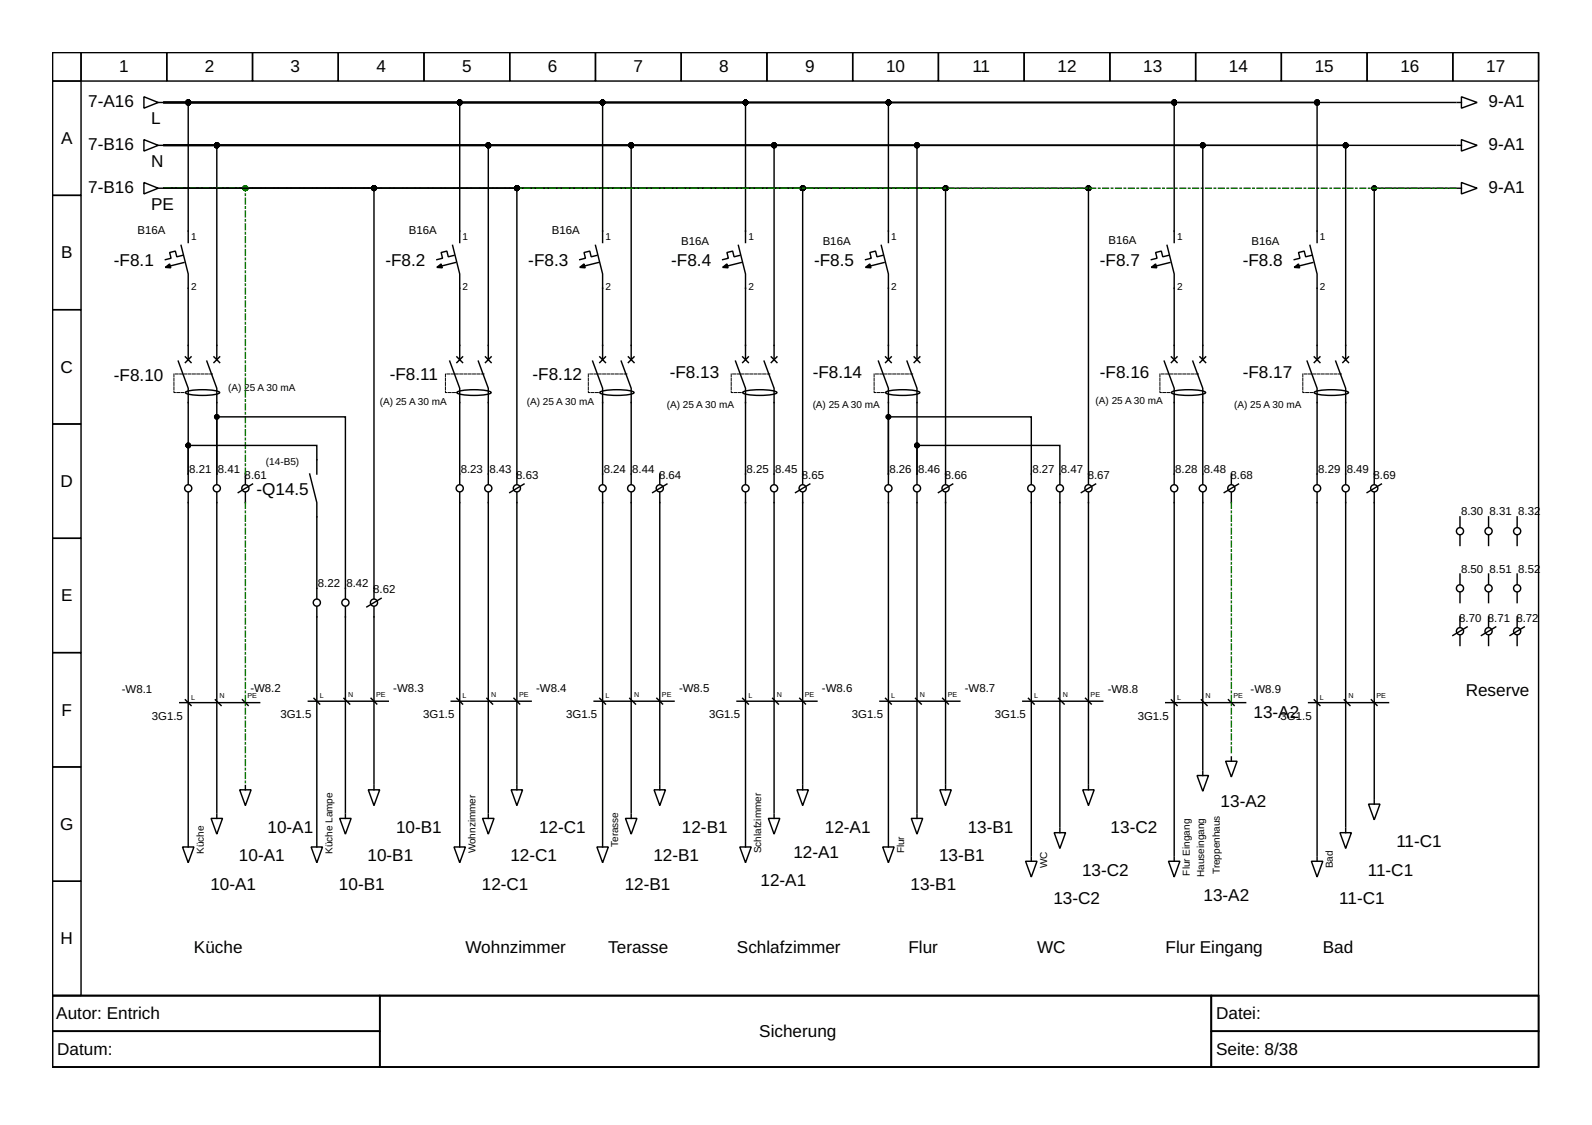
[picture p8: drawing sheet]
<svg xmlns="http://www.w3.org/2000/svg" width="297mm" height="210mm" viewBox="0 0 297 210" stroke-linecap="round" stroke-linejoin="round" font-family="sans-serif">
<g fill="none" stroke="#000" stroke-width=".27">
<path d="M9.8 9.8h277.3v176h-277.3zM9.8 9.8h5.3v5.3h-5.3zM9.8 15.1h5.3v21.4h-5.3zM15.1 9.8h16v5.3h-16zM26.9 18.1l2.6 1-2.6 1.1zM29.5 19.1h.8M30.6 19.1h188.5v26.1M30.6 19.1h55.2v26.1M30.6 19.1h108.5v26.1M30.6 19.1h241M30.6 19.1h81.8v26.1M30.6 19.1h4.5v26.1"/>
<path d="M30.6 19.1h135.2v26.1M30.6 19.1h215.1v26.1M31.1 9.8h16v5.3h-16zM47.1 9.8h16v5.3h-16zM63.1 9.8h16v5.3h-16zM79.1 9.8h16v5.3h-16zM95.1 9.8h16v5.3h-16zM111.1 9.8h16v5.3h-16zM127.1 9.8h16v5.3h-16zM143.1 9.8h16v5.3h-16zM159.1 9.8h16v5.3h-16zM175.1 9.8h16v5.3h-16z"/>
<path d="M191.1 9.8h16v5.3h-16zM207.1 9.8h16v5.3h-16zM223.1 9.8h16v5.3h-16zM239.1 9.8h16v5.3h-16zM255.1 9.8h16v5.3h-16zM271.1 9.8h16v5.3h-16zM271.9 19.1h.8M272.7 18.1l2.9 1-2.9 1.1zM9.8 36.5h5.3v21.3h-5.3zM26.9 34.1l2.6 1-2.6 1.1zM26.9 26.1l2.6 1-2.6 1.1zM29.5 35.1h.8"/>
<path d="M29.5 27.1h.8M30.6 27.1h9.9v40M30.6 35.1h145.8v55.2M30.6 35.1h119.2v55.2M30.6 35.1h172.5v55.2M30.6 27.1h113.8v40M30.6 27.1h87.2v40M30.6 35.1h39.2v76.5M30.6 27.1h60.5v40M30.6 27.1h241M30.6 27.1h220.5v40M30.6 27.1h140.5v40"/>
<path d="M30.6 27.1h193.8v40M30.6 35.1h65.8v55.2M271.6 35.1h-15.2v55.2M271.9 35.1h.8M271.9 27.1h.8M272.7 34.1l2.9 1-2.9 1.1zM272.7 26.1l2.9 1-2.9 1.1zM9.8 57.8h5.3v21.3h-5.3zM33.8 45.8l1.3 5.3v16M34.1 47.6l-1.1 .3-.3-1.1-1 .3 .2 1.1-1 .2M34.3 49l-3.2 .8M84.4 45.8l1.4 5.3v16"/>
<path d="M84.7 47.6l-1.1 .3-.2-1.1-1.1 .3 .3 1.1-1.1 .2M85 49l-3.2 .8M111.1 45.8l1.3 5.3v16M111.4 47.6l-1.1 .3-.3-1.1-1 .3 .2 1.1-1 .2M111.6 49l-3.2 .8M137.8 45.8l1.3 5.3v16M138 47.6l-1 .3-.3-1.1-1.1 .3 .3 1.1-1.1 .2M138.3 49l-3.2 .8M164.4 45.8l1.4 5.3v16M164.7 47.6l-1.1 .3-.2-1.1-1.1 .3 .3 1.1-1.1 .2M165 49l-3.2 .8M217.8 45.8l1.3 5.3v16"/>
<path d="M218 47.6l-1 .3-.3-1.1-1.1 .3 .3 1.1-1.1 .2M218.3 49l-3.2 .8M244.4 45.8l1.3 5.3v16M244.7 47.6l-1.1 .3-.3-1.1-1 .3 .2 1.1-1 .2M244.9 49l-3.2 .8M9.8 79.1h5.3v21.3h-5.3zM33.3 67.4l1.8 5v16M34.6 66.6l1.1 1M34.7 73.1a12.4 12.4 0 0 1 6.2 0l.1 .1a5.3 5.3 0 0 1-3.2 .6l-1.6-.1a2.19 2.19 0 0 1-1.6-.5zM35.7 66.6l-1.1 1M38.6 67.4l1.9 5v16M39.9 66.6l1.1 1"/>
<path d="M41 66.6l-1.1 1M83.9 67.4l1.9 5v17.9M85.2 66.6l1.1 1M85.4 73.1a12.4 12.4 0 0 1 6.1 0l.1 .1a5.3 5.3 0 0 1-3.2 .6l-1.6-.1a2.19 2.19 0 0 1-1.6-.5zM86.3 66.6l-1.1 1M89.2 67.4l1.9 5v17.9M90.6 66.6l1 1M91.6 66.6l-1 1M110.6 67.4l1.8 5v17.9M111.9 66.6l1.1 1M112 73.1a12.4 12.4 0 0 1 6.2 0l.1 .1a5.3 5.3 0 0 1-3.2 .6l-1.6-.1a2.19 2.19 0 0 1-1.6-.5zM113 66.6l-1.1 1"/>
<path d="M115.9 67.4l1.9 5v17.9M117.2 66.6l1.1 1M118.3 66.6l-1.1 1M137.2 67.4l1.9 5v17.9M138.6 66.6l1 1M138.7 73.1a12.4 12.4 0 0 1 6.1 0l.2 .1a5.3 5.3 0 0 1-3.2 .6l-1.6-.1a2.19 2.19 0 0 1-1.6-.5zM139.6 66.6l-1 1M142.6 67.4l1.8 5v17.9M143.9 66.6l1.1 1M145 66.6l-1.1 1M163.9 67.4l1.9 5v16M165.2 66.6l1.1 1"/>
<path d="M165.3 73.1a12.4 12.4 0 0 1 6.2 0l.1 .1a5.3 5.3 0 0 1-3.2 .6l-1.6-.1a2.19 2.19 0 0 1-1.6-.5zM166.3 66.6l-1.1 1M169.2 67.4l1.9 5v16M170.6 66.6l1 1M171.6 66.6l-1 1M217.2 67.4l1.9 5v17.9M218.6 66.6l1 1M218.7 73.1a12.4 12.4 0 0 1 6.1 0l.1 .1a5.3 5.3 0 0 1-3.2 .6l-1.6-.1a2.19 2.19 0 0 1-1.5-.5zM219.6 66.6l-1 1M222.5 67.4l1.9 5v17.9M223.9 66.6l1 1M224.9 66.6l-1 1"/>
<path d="M243.9 67.4l1.8 5v17.9M245.2 66.6l1.1 1M245.3 73.1a12.4 12.4 0 0 1 6.2 0l.1 .1a5.3 5.3 0 0 1-3.2 .6l-1.6-.1a2.19 2.19 0 0 1-1.6-.5zM246.3 66.6l-1.1 1M249.2 67.4l1.9 5v17.9M250.5 66.6l1.1 1M251.6 66.6l-1.1 1M35.1 91.9v65.1M35.1 88.4v1.9M40.5 91.9v59.7M40.5 88.4v1.9M40.5 88.4v-10.6h23.9v33.8"/>
<path d="M45.8 88.4v1.9M45.8 91.9v1.9M47.1 90.3l-2.7 1.6M57.8 88.4l1.3 5.4v17.8M59.1 88.4v-5.3h-24v5.3M85.8 91.9v65.1M91.1 91.9v59.7M96.4 91.9v54.4M97.8 90.3l-2.7 1.6M112.4 91.9v65.1M117.8 91.9v59.7M123.1 91.9v54.4"/>
<path d="M123.1 88.4v1.9M124.4 90.3l-2.6 1.6M139.1 91.9v65.1M144.4 91.9v59.7M149.8 91.9v54.4M151.1 90.3l-2.7 1.6M165.8 91.9v65.1M165.8 88.4v1.9M165.8 88.4v-10.6h26.6v12.5M171.1 91.9v59.7M171.1 88.4v1.9M171.1 88.4v-5.3h26.7v7.2"/>
<path d="M176.4 91.9v54.4M177.8 90.3l-2.7 1.6M192.4 91.9v67.7M197.8 91.9v62.4M203.1 91.9v54.4M204.4 90.3l-2.6 1.6M219.1 91.9v67.7M224.4 91.9v51.7M229.7 88.4v1.9M229.7 91.9v1.9M231.1 90.3l-2.7 1.6M245.7 91.9v67.7"/>
<path d="M251.1 91.9v62.4M256.4 91.9v57.1M257.7 90.3l-2.6 1.6M272.4 96.4v1.9M272.4 99.9v1.9M277.7 96.4v1.9M277.7 99.9v1.9M283.1 96.4v1.9M283.1 99.9v1.9M9.8 100.4h5.3v21.4h-5.3zM59.1 113.2v43.8M64.4 113.2v38.4"/>
<path d="M69.8 113.2v33.1M71.1 111.6l-2.7 1.6M272.4 107.1v1.9M272.4 110.6v1.8M272.4 115.1v1.9M272.4 118.6v1.8M273.7 117l-2.6 1.6M277.7 107.1v1.9M277.7 110.6v1.8M277.7 115.1v1.9M277.7 118.6v1.8M279.1 117l-2.7 1.6"/>
<path d="M283.1 107.1v1.9M283.1 110.6v1.8M283.1 115.1v1.9M283.1 118.6v1.8M284.4 117l-2.7 1.6M9.8 121.8h5.3v21.3h-5.3zM33.5 131.1h14.9M34.6 130.6l1.1 1M40.2 130.6l1.1 1M45.2 130.6l1.1 1M57.5 130.8h14.9M58.6 130.3l1 1.1"/>
<path d="M64.2 130.3l1 1.1M69.2 130.3l1.1 1.1M84.2 130.8h14.9M85.2 130.3l1.1 1.1M90.8 130.3l1.1 1.1M95.9 130.3l1.1 1.1M110.9 130.8h14.9M111.9 130.3l1.1 1.1M117.5 130.3l1.1 1.1M122.6 130.3l1 1.1M137.5 130.8h14.9M138.6 130.3l1 1.1"/>
<path d="M144.2 130.3l1 1.1M149.2 130.3l1.1 1.1M164.2 130.8h14.9M165.2 130.3l1.1 1.1M170.8 130.3l1.1 1.1M175.9 130.3l1 1.1M190.8 130.8h15M191.9 130.3l1.1 1.1M197.5 130.3l1.1 1.1M202.5 130.3l1.1 1.1M217.5 131.1h14.9M218.6 130.6l1 1"/>
<path d="M224.1 130.6l1.1 1M229.2 130.6l1.1 1M244.2 131.1h14.9M245.2 130.6l1.1 1M250.8 130.6l1.1 1M255.9 130.6l1 1M9.8 143.1h5.3v21.3h-5.3zM34.1 158h2.1l-1.1 3zM35.1 157.2v.8M39.4 152.7h2.1l-1 2.9zM40.5 151.9v.8M44.7 147.4h2.1l-1 2.9z"/>
<path d="M45.8 146.6v.8M58 158h2.2l-1.1 3zM59.1 157.2v.8M63.4 152.7h2.1l-1.1 2.9zM64.4 151.9v.8M68.7 147.4h2.1l-1 2.9zM69.8 146.6v.8M84.7 158h2.1l-1 3zM85.8 157.2v.8M90 152.7h2.2l-1.1 2.9zM91.1 151.9v.8M95.4 147.4h2.1l-1.1 2.9z"/>
<path d="M96.4 146.6v.8M111.4 158h2.1l-1.1 3zM112.4 157.2v.8M116.7 152.7h2.1l-1 2.9zM117.8 151.9v.8M122 147.4h2.2l-1.1 2.9zM123.1 146.6v.8M138 158h2.2l-1.1 3zM139.1 157.2v.8M143.4 152.7h2.1l-1.1 2.9zM144.4 151.9v.8M148.7 147.4h2.1l-1 2.9z"/>
<path d="M149.8 146.6v.8M164.7 158h2.1l-1 3zM165.8 157.2v.8M170 152.7h2.2l-1.1 2.9zM171.1 151.9v.8M175.4 147.4h2.1l-1.1 2.9zM176.4 146.6v.8M192.4 159.9v.8M196.7 155.4h2.1l-1 2.9zM197.8 154.6v.8M202 147.4h2.2l-1.1 2.9zM203.1 146.6v.8"/>
<path d="M219.1 159.9v.8M223.3 144.7h2.2l-1.1 2.9zM224.4 143.9v.8M228.7 142h2.1l-1.1 3zM229.7 141.2v.8M245.7 159.9v.8M250 155.4h2.1l-1 2.9zM251.1 154.6v.8M255.3 150h2.2l-1.1 3zM256.4 149.2v.8M9.8 164.4h5.3v21.4h-5.3zM191.4 160.7h2.1l-1.1 2.9z"/>
<path d="M218 160.7h2.2l-1.1 2.9zM244.7 160.7h2.1l-1.1 2.9zM9.8 185.8h277.3v13.3h-277.3zM9.8 185.8h61v6.6h-61zM9.8 192.4h61v6.7h-61zM70.8 185.8h155.2v13.3h-155.2zM226 185.8h61.1v6.6h-61.1zM226 192.4h61.1v6.7h-61.1z"/>
<circle cx="35.1" cy="91.1" r=".67"/>
<circle cx="40.5" cy="91.1" r=".67"/>
<circle cx="45.8" cy="91.1" r=".67"/>
<circle cx="85.8" cy="91.1" r=".67"/>
<circle cx="91.1" cy="91.1" r=".67"/>
<circle cx="96.4" cy="91.1" r=".67"/>
<circle cx="112.4" cy="91.1" r=".67"/>
<circle cx="117.8" cy="91.1" r=".67"/>
<circle cx="123.1" cy="91.1" r=".67"/>
<circle cx="139.1" cy="91.1" r=".67"/>
<circle cx="144.4" cy="91.1" r=".67"/>
<circle cx="149.8" cy="91.1" r=".67"/>
<circle cx="165.8" cy="91.1" r=".67"/>
<circle cx="171.1" cy="91.1" r=".67"/>
<circle cx="176.4" cy="91.1" r=".67"/>
<circle cx="192.4" cy="91.1" r=".67"/>
<circle cx="197.8" cy="91.1" r=".67"/>
<circle cx="203.1" cy="91.1" r=".67"/>
<circle cx="219.1" cy="91.1" r=".67"/>
<circle cx="224.4" cy="91.1" r=".67"/>
<circle cx="229.7" cy="91.1" r=".67"/>
<circle cx="245.7" cy="91.1" r=".67"/>
<circle cx="251.1" cy="91.1" r=".67"/>
<circle cx="256.4" cy="91.1" r=".67"/>
<circle cx="272.4" cy="99.1" r=".67"/>
<circle cx="277.7" cy="99.1" r=".67"/>
<circle cx="283.1" cy="99.1" r=".67"/>
<circle cx="59.1" cy="112.4" r=".67"/>
<circle cx="64.4" cy="112.4" r=".67"/>
<circle cx="69.8" cy="112.4" r=".67"/>
<circle cx="272.4" cy="117.8" r=".67"/>
<circle cx="272.4" cy="109.8" r=".67"/>
<circle cx="277.7" cy="109.8" r=".67"/>
<circle cx="277.7" cy="117.8" r=".67"/>
<circle cx="283.1" cy="117.8" r=".67"/>
<circle cx="283.1" cy="109.8" r=".67"/>
</g>
<g fill="#000" stroke="#000" stroke-width=".27">
<path d="M30.9 49.9l.8-.7 .2 .8zM81.5 49.9l.8-.7 .2 .8zM108.2 49.9l.8-.7 .2 .8zM134.8 49.9l.8-.7 .2 .8zM161.5 49.9l.8-.7 .2 .8zM214.8 49.9l.8-.7 .2 .8zM241.5 49.9l.8-.7 .2 .8z"/>
<circle cx="35.1" cy="19.1" r=".4"/>
<circle cx="85.8" cy="19.1" r=".4"/>
<circle cx="112.4" cy="19.1" r=".4"/>
<circle cx="139.1" cy="19.1" r=".4"/>
<circle cx="165.8" cy="19.1" r=".4"/>
<circle cx="219.1" cy="19.1" r=".4"/>
<circle cx="245.7" cy="19.1" r=".4"/>
<circle cx="40.5" cy="27.1" r=".4"/>
<circle cx="69.8" cy="35.1" r=".4"/>
<circle cx="91.1" cy="27.1" r=".4"/>
<circle cx="96.4" cy="35.1" r=".4"/>
<circle cx="117.8" cy="27.1" r=".4"/>
<circle cx="144.4" cy="27.1" r=".4"/>
<circle cx="149.8" cy="35.1" r=".4"/>
<circle cx="171.1" cy="27.1" r=".4"/>
<circle cx="176.4" cy="35.1" r=".4"/>
<circle cx="203.1" cy="35.1" r=".4"/>
<circle cx="224.4" cy="27.1" r=".4"/>
<circle cx="251.1" cy="27.1" r=".4"/>
<circle cx="256.4" cy="35.1" r=".4"/>
<circle cx="40.5" cy="77.8" r=".4"/>
<circle cx="165.8" cy="77.8" r=".4"/>
<circle cx="35.1" cy="83.1" r=".4"/>
<circle cx="171.1" cy="83.1" r=".4"/>
</g>
<path d="M39.7 69.8h-7.2v3.4h2.1M90.3 69.8h-7.2v3.4h2.1M117 69.8h-7.2v3.4h2.1M143.6 69.8h-7.2v3.4h2.2M170.3 69.8h-7.2v3.4h2.1M223.6 69.8h-7.2v3.4h2.2M250.3 69.8h-7.2v3.4h2.1" fill="none" stroke="#000" stroke-width=".19" stroke-dasharray=".5 .3"/>
<path d="M271.6 35.1h-241M45.8 93.8v52.5M45.8 88.4v-53.3h-15.2M229.7 93.8v47.2" fill="none" stroke="#087c00" stroke-width=".27" stroke-dasharray="1.1 .5 .3 .5"/>
<circle cx="45.8" cy="35.1" r=".4" fill="#087c00" stroke="#087c00" stroke-width=".27"/>
<g font-size="3.2">
<text x="22.2" y="13.5">1</text>
<text x="38.2" y="13.5">2</text>
<text x="54.2" y="13.5">3</text>
<text x="70.2" y="13.5">4</text>
<text x="86.2" y="13.5">5</text>
<text x="102.2" y="13.5">6</text>
<text x="118.2" y="13.5">7</text>
<text x="134.2" y="13.5">8</text>
<text x="150.2" y="13.5">9</text>
<text x="165.3" y="13.5">10</text>
<text x="181.4" y="13.5">11</text>
<text x="197.3" y="13.5">12</text>
<text x="213.3" y="13.5">13</text>
<text x="229.3" y="13.5">14</text>
<text x="245.3" y="13.5">15</text>
<text x="261.3" y="13.5">16</text>
<text x="277.3" y="13.5">17</text>
<text x="16.5" y="20.1">7-A16</text>
<text x="28.2" y="23.1">L</text>
<text x="277.7" y="20.1">9-A1</text>
<text x="11.4" y="26.9">A</text>
<text x="16.5" y="28.1">7-B16</text>
<text x="277.7" y="28.1">9-A1</text>
<text x="28.2" y="31.1">N</text>
<text x="16.5" y="36.1">7-B16</text>
<text x="28.2" y="39.1">PE</text>
<text x="277.7" y="36.1">9-A1</text>
<text x="11.4" y="48.2">B</text>
<text x="21.3" y="49.6">-F8.1</text>
<text x="71.9" y="49.6">-F8.2</text>
<text x="98.6" y="49.6">-F8.3</text>
<text x="125.2" y="49.6">-F8.4</text>
<text x="151.9" y="49.6">-F8.5</text>
<text x="205.2" y="49.6">-F8.7</text>
<text x="231.9" y="49.6">-F8.8</text>
<text x="11.3" y="69.5">C</text>
<text x="21.3" y="71.1">-F8.10</text>
<text x="72.7" y="70.8">-F8.11</text>
<text x="99.4" y="70.8">-F8.12</text>
<text x="125" y="70.6">-F8.13</text>
<text x="151.6" y="70.6">-F8.14</text>
<text x="205.2" y="70.6">-F8.16</text>
<text x="231.9" y="70.6">-F8.17</text>
<text x="11.3" y="90.8">D</text>
<text x="47.8" y="92.3">-Q14.5</text>
<text x="11.4" y="112.2">E</text>
<text x="273.5" y="129.8">Reserve</text>
<text x="11.5" y="133.5">F</text>
<text x="233.9" y="134">13-A2</text>
<text x="11.2" y="154.8">G</text>
<text x="49.9" y="155.4">10-A1</text>
<text x="73.9" y="155.4">10-B1</text>
<text x="100.6" y="155.4">12-C1</text>
<text x="127.2" y="155.4">12-B1</text>
<text x="153.9" y="155.4">12-A1</text>
<text x="180.6" y="155.4">13-B1</text>
<text x="207.2" y="155.4">13-C2</text>
<text x="227.7" y="150.6">13-A2</text>
<text x="44.6" y="160.7">10-A1</text>
<text x="68.6" y="160.7">10-B1</text>
<text x="95.2" y="160.7">12-C1</text>
<text x="121.9" y="160.7">12-B1</text>
<text x="148" y="160.2">12-A1</text>
<text x="175.2" y="160.7">13-B1</text>
<text x="260.5" y="158">11-C1</text>
<text x="39.3" y="166">10-A1</text>
<text x="63.2" y="166">10-B1</text>
<text x="89.9" y="166">12-C1</text>
<text x="116.6" y="166">12-B1</text>
<text x="141.9" y="165.2">12-A1</text>
<text x="169.9" y="166">13-B1</text>
<text x="201.9" y="163.4">13-C2</text>
<text x="255.2" y="163.4">11-C1</text>
<text x="196.6" y="168.7">13-C2</text>
<text x="224.5" y="168.2">13-A2</text>
<text x="249.9" y="168.7">11-C1</text>
<text x="11.3" y="176.2">H</text>
<text x="36.2" y="177.8">Küche</text>
<text x="86.8" y="177.8">Wohnzimmer</text>
<text x="113.5" y="177.8">Terasse</text>
<text x="137.5" y="177.8">Schlafzimmer</text>
<text x="169.5" y="177.8">Flur</text>
<text x="193.5" y="177.8">WC</text>
<text x="217.5" y="177.8">Flur Eingang</text>
<text x="246.8" y="177.8">Bad</text>
<text x="10.5" y="190.2">Autor: Entrich</text>
<text x="226.9" y="190.2">Datei:</text>
<text x="10.7" y="196.8">Datum:</text>
<text x="141.7" y="193.5">Sicherung</text>
<text x="226.9" y="196.8">Seite: 8/38</text>
</g>
<g font-size="2.1">
<text x="25.7" y="43.6">B16A</text>
<text x="76.3" y="43.6">B16A</text>
<text x="103" y="43.6">B16A</text>
<text x="127.1" y="45.8">B16A</text>
<text x="153.5" y="45.8">B16A</text>
<text x="206.8" y="45.5">B16A</text>
<text x="233.5" y="45.8">B16A</text>
<text x="35.3" y="88.2">8.21</text>
<text x="40.7" y="88.2">8.41</text>
<text x="45.6" y="89.4">8.61</text>
<text x="86" y="88.2">8.23</text>
<text x="91.3" y="88.2">8.43</text>
<text x="96.3" y="89.4">8.63</text>
<text x="112.6" y="88.2">8.24</text>
<text x="118" y="88.2">8.44</text>
<text x="123" y="89.4">8.64</text>
<text x="139.3" y="88.2">8.25</text>
<text x="144.6" y="88.2">8.45</text>
<text x="149.6" y="89.4">8.65</text>
<text x="166" y="88.2">8.26</text>
<text x="171.3" y="88.2">8.46</text>
<text x="176.3" y="89.4">8.66</text>
<text x="192.6" y="88.2">8.27</text>
<text x="198" y="88.2">8.47</text>
<text x="203" y="89.4">8.67</text>
<text x="219.3" y="88.2">8.28</text>
<text x="224.6" y="88.2">8.48</text>
<text x="229.6" y="89.4">8.68</text>
<text x="245.9" y="88.2">8.29</text>
<text x="251.3" y="88.2">8.49</text>
<text x="256.3" y="89.4">8.69</text>
<text x="272.6" y="96.2">8.30</text>
<text x="277.9" y="96.2">8.31</text>
<text x="283.3" y="96.2">8.32</text>
<text x="272.6" y="106.8">8.50</text>
<text x="277.9" y="106.8">8.51</text>
<text x="283.3" y="106.8">8.52</text>
<text x="59.3" y="109.5">8.22</text>
<text x="64.6" y="109.5">8.42</text>
<text x="69.6" y="110.7">8.62</text>
<text x="272.3" y="116">8.70</text>
<text x="277.6" y="116">8.71</text>
<text x="282.9" y="116">8.72</text>
<text x="22.7" y="129.4">-W8.1</text>
<text x="46.7" y="129.1">-W8.2</text>
<text x="73.4" y="129.1">-W8.3</text>
<text x="100" y="129.1">-W8.4</text>
<text x="126.7" y="129.1">-W8.5</text>
<text x="153.4" y="129.1">-W8.6</text>
<text x="180" y="129.1">-W8.7</text>
<text x="206.7" y="129.4">-W8.8</text>
<text x="233.3" y="129.4">-W8.9</text>
<text x="28.3" y="134.3">3G1.5</text>
<text x="52.3" y="134">3G1.5</text>
<text x="79" y="134">3G1.5</text>
<text x="105.6" y="134">3G1.5</text>
<text x="132.3" y="134">3G1.5</text>
<text x="159" y="134">3G1.5</text>
<text x="185.6" y="134">3G1.5</text>
<text x="212.3" y="134.3">3G1.5</text>
<text x="238.9" y="134.3">3G1.5</text>
</g>
<g font-size="1.9">
<text x="35.7" y="44.7">1</text>
<text x="86.3" y="44.7">1</text>
<text x="113" y="44.7">1</text>
<text x="139.6" y="44.7">1</text>
<text x="166.3" y="44.7">1</text>
<text x="219.6" y="44.7">1</text>
<text x="246.3" y="44.7">1</text>
<text x="35.7" y="54">2</text>
<text x="86.3" y="54">2</text>
<text x="113" y="54">2</text>
<text x="139.6" y="54">2</text>
<text x="166.3" y="54">2</text>
<text x="219.6" y="54">2</text>
<text x="246.3" y="54">2</text>
<text x="42.6" y="73">(A) 25 A 30 mA</text>
<text x="70.8" y="75.6">(A) 25 A 30 mA</text>
<text x="98.3" y="75.6">(A) 25 A 30 mA</text>
<text x="124.4" y="76.2">(A) 25 A 30 mA</text>
<text x="151.6" y="76.2">(A) 25 A 30 mA</text>
<text x="204.4" y="75.4">(A) 25 A 30 mA</text>
<text x="230.3" y="76.2">(A) 25 A 30 mA</text>
<text x="49.6" y="86.7">(14-B5)</text>
<text x="38.1" y="159.4" transform="rotate(-90 38.1 159.4)">Küche</text>
<text x="62" y="159.4" transform="rotate(-90 62 159.4)">Küche Lampe</text>
<text x="88.7" y="159.2" transform="rotate(-90 88.7 159.2)">Wohnzimmer</text>
<text x="115.4" y="158" transform="rotate(-90 115.4 158)">Terasse</text>
<text x="142" y="159.2" transform="rotate(-90 142 159.2)">Schlafzimmer</text>
<text x="168.7" y="159.2" transform="rotate(-90 168.7 159.2)">Flur</text>
<text x="195.4" y="162" transform="rotate(-90 195.4 162)">WC</text>
<text x="222" y="163.4" transform="rotate(-90 222 163.4)">Flur Eingang</text>
<text x="224.7" y="163.6" transform="rotate(-90 224.7 163.6)">Hauseingang</text>
<text x="227.6" y="163.1" transform="rotate(-90 227.6 163.1)">Treppenhaus</text>
<text x="248.7" y="162" transform="rotate(-90 248.7 162)">Bad</text>
</g>
<g font-size="1.3">
<text x="35.7" y="130.6">L</text>
<text x="41" y="130.3">N</text>
<text x="46.2" y="130.3">PE</text>
<text x="59.6" y="130.3">L</text>
<text x="65" y="130">N</text>
<text x="70.2" y="130">PE</text>
<text x="86.3" y="130.3">L</text>
<text x="91.6" y="130">N</text>
<text x="96.8" y="130">PE</text>
<text x="113" y="130.3">L</text>
<text x="118.3" y="130">N</text>
<text x="123.5" y="130">PE</text>
<text x="139.6" y="130.3">L</text>
<text x="145" y="130">N</text>
<text x="150.2" y="130">PE</text>
<text x="166.3" y="130.3">L</text>
<text x="171.6" y="130">N</text>
<text x="176.8" y="130">PE</text>
<text x="193" y="130.3">L</text>
<text x="198.3" y="130">N</text>
<text x="203.5" y="130">PE</text>
<text x="219.6" y="130.6">L</text>
<text x="224.9" y="130.3">N</text>
<text x="230.1" y="130.3">PE</text>
<text x="246.3" y="130.6">L</text>
<text x="251.6" y="130.3">N</text>
<text x="256.8" y="130.3">PE</text>
</g>
</svg>
